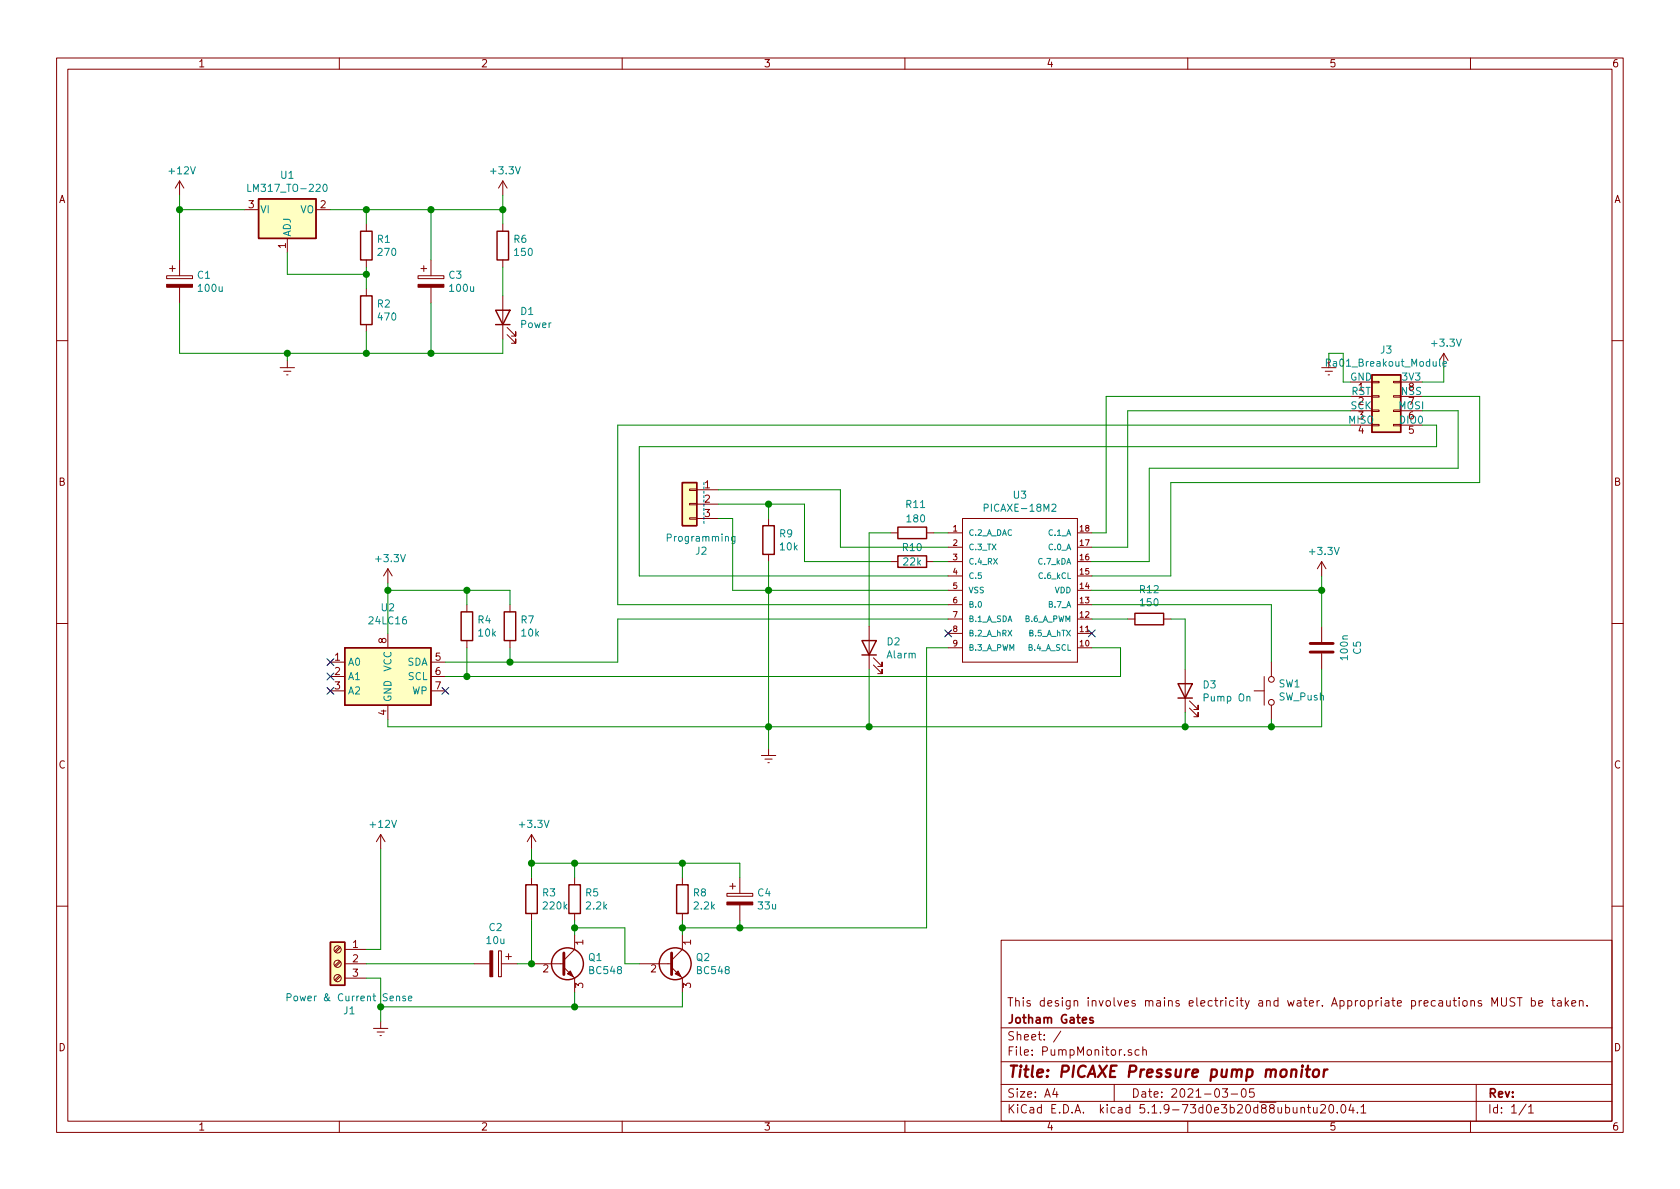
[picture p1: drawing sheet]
<svg xmlns="http://www.w3.org/2000/svg" width="297mm" height="210mm" viewBox="0 0 297 210" stroke-linecap="round" stroke-linejoin="round" font-family="sans-serif">
<g fill="none" stroke="#840000" stroke-width=".18">
<path d="M10 10.3h277v189.9h-277zM12 12.2h273v186.1h-273zM60 10.3v1.9M110 10.3v1.9M160 10.3v1.9M210 10.3v1.9M260 10.3v1.9M31.7 32l-.7 1.3M31.7 32v2.5M31.7 32l.8 1.3M43.2 37.1h2.5M55.9 37.1h2.5"/>
<path d="M64.8 39.6v1.3M88.9 32l-.8 1.3M88.9 32v2.5M88.9 39.6v1.3M88.9 32l.8 1.3M29.5 48.8h4.5v.5h-4.5zM30 47.5h1M30.5 47v1M31.7 46v2.8M31.7 50.8v2.8M50.8 42.2v2.5M64.8 46v1.2"/>
<path d="M64.8 51v1.3M64.8 57.4v1.3M73.9 48.8h4.6v.5h-4.6zM74.4 47.5h1M74.9 47v1M76.2 46v2.8M76.2 50.8v2.8M88.9 46v1.2M88.9 52.3v7.6M89.7 59.2l1.5 1.5v-.8v.8h-.8M89.7 57.9l1.5 1.5v-.7v.7h-.8M10 60.2h2"/>
<path d="M49.5 65h2.6M50.2 65.7h1.2M50.7 66.3h.2M50.8 63.7v1.3M233.7 65h2.5M234.3 65.7h1.3M234.8 66.3h.3M238.8 67.6h3.8M238.8 70.1h3.8M238.8 72.6h3.8M238.8 75.2h3.8M242.6 75.1h1.2v.2h-1.2z"/>
<path d="M242.6 72.5h1.2v.3h-1.2zM242.6 70h1.2v.2h-1.2zM242.6 67.4h1.2v.3h-1.2zM246.4 75.1h1.2v.2h-1.2zM246.4 72.5h1.2v.3h-1.2zM246.4 70h1.2v.2h-1.2zM246.4 67.4h1.2v.3h-1.2zM247.6 67.6h3.9M247.6 70.1h3.9M247.6 72.6h3.9M247.6 75.2h3.9M255.3 62.5l-.8 1.2"/>
<path d="M255.3 62.5v2.5M255.3 62.5l.7 1.2M285 60.2h2M121.9 91.6h1.3v.2h-1.3zM121.9 86.5h1.3v.2h-1.3zM121.9 89h1.3v.3h-1.3zM123.2 91.7h3.8M123.2 86.6h3.8M123.2 89.1h3.8M135.9 91.7v1.3M135.9 98v1.3M157.5 94.2h1.2"/>
<path d="M157.5 99.3h1.2M163.8 94.2h1.3M163.8 99.3h1.3M167.6 94.2h2.6M167.6 99.3h2.6M167.6 96.8h2.6M170.2 91.7h20.3v25.4h-20.3zM190.5 94.2h2.5M190.5 99.3h2.5M190.5 96.8h2.5M233.7 99.3l-.8 1.3M233.7 99.3v2.5"/>
<path d="M233.7 99.3l.7 1.3M10 110.3h2M58.4 117.1h2.6M58.4 119.6h2.6M68.6 100.6l-.8 1.2M68.6 100.6v2.5M68.6 112v2.5M68.6 100.6l.7 1.2M76.2 117.1h2.5M76.2 119.6h2.5M82.5 106.9v1.3M82.5 113.3v1.2"/>
<path d="M90.2 106.9v1.3M90.2 113.3v1.2M153.7 110.7v7.7M154.4 117.6l1.6 1.5v-.7v.7h-.8M154.4 116.3l1.6 1.6v-.8v.8h-.8M167.6 114.5h2.6M167.6 112h2.6M167.6 109.5h2.6M167.6 106.9h2.6M167.6 104.4h2.6M167.6 101.8h2.6M190.5 114.5h2.5"/>
<path d="M190.5 112h2.5M190.5 109.5h2.5M190.5 106.9h2.5M190.5 104.4h2.5M190.5 101.8h2.5M199.4 109.5h1.3M205.7 109.5h1.3M209.5 118.4v7.6M223.5 119.6v5.1M224.8 117.1v2.5M233.7 110.7v2.8M233.7 115.6v2.8"/>
<path d="M285 110.3h2M58.4 122.2h2.6M68.6 124.7v2.5M76.2 122.2h2.5M134.6 133.6h2.6M135.3 134.2h1.2M135.8 134.9h.2M135.9 132.3v1.3M210.3 125.2l1.5 1.5v-.7v.7h-.7M210.3 123.9l1.5 1.6v-.8v.8h-.7M221.7 122.2h1.8M224.8 124.7v2.5"/>
<path d="M67.3 147.6v2.5M67.3 147.6l-.8 1.2M67.3 147.6l.8 1.2M94 147.6v2.5M94 155.2v1.3M94 147.6l-.8 1.2M94 147.6l.7 1.2M101.6 155.2v1.3M120.6 155.2v1.3M128.5 158h4.6v.5h-4.6zM129 156.7h1M129.5 156.2v1"/>
<path d="M130.8 155.2v2.8M10 160.2h2M60 172.5l-.8 .8M60 169.9l-.8 .9M60 167.4l-.8 .8M60.2 172.6l-.8 .9M60.2 170.1l-.8 .8M60.2 167.6l-.8 .8M61 167.9h3.8M61 170.4h3.8M61 173h3.8M83.8 170.4h2.8"/>
<path d="M88.1 168.1h.5v4.6h-.5zM88.6 170.4h2.8M89.4 169.2h1M89.9 168.7v1M94 170.4h5.7M94 161.5v1.3M99.7 171.1l1.9 1.9v2.5M101.6 161.5v1.3M101.6 165.3v2.6l-1.9 1.9M113 170.4h5.7M118.7 171.1l1.9 1.9v2.5M120.6 161.5v1.3"/>
<path d="M120.6 165.3v2.6l-1.9 1.9M130.8 160v2.8M177 166.3h108v32h-108zM261.9 177a.37 .37 0 0 0-.6 .1l.1 .3 .5 .1 .1 .1-.2 .3-.5-.1M263.8 177.9v-1.5l.5 1.1 .5-1.1v1.5M265.5 176.4v1.2l.3 .3h.3l.2-.3v-1.2M267.8 176.5l-.5-.1-.3 .3 .1 .3 .7 .4v.4a.62 .62 0 0 1-.8 0M268.3 176.4h.8M268.7 176.4v1.5M270.8 177l.4-.1 .3 .3-.2 .6h-.5M270.8 176.4v1.5M272.1 177.4l.7-.1-.1-.3-.4-.1-.2 .2v.7h.6"/>
<path d="M274.3 176.9h.6M274.5 176.4v1.3l.4 .2M275.4 177h.6v.9M276 177.3l-.5 .1a.29 .29 0 0 0-.2 .2 .29 .29 0 0 0 .2 .3l.5-.1M276.8 176.4v1.5M276.9 177.4l.4 .5M277.3 176.9l-.5 .6M277.9 177.4l.7-.1-.1-.3-.4-.1-.2 .2 .1 .7h.5M279.2 177.1l.1-.1a.37 .37 0 0 1 .6 .1v.8M279.2 176.9v1M280.6 177.8v.1M285 160.2h2"/>
<path d="M60 198.3v1.9M66 181.9h2.6M66.7 182.5h1.2M67.2 183.1h.2M67.3 180.6v1.3M110 198.3v1.9M160 198.3v1.9M177 194.8h108M177 191.8h108M177 187.8h108M177 181.8h108M186.5 192.5l-.4 1h1"/>
<path d="M186.8 193v1M187.6 182.3l-1.3 2M197 191.8v3M200.1 185.7a.37 .37 0 0 0-.6 .1v.2l.6 .2v.1l-.2 .3-.4-.1M201.4 185.7l-.4-.1-.3 .3 .1 .6 .2 .1 .4-.1M202.1 185.7a.37 .37 0 0 1 .6 .1v.8M202.1 185.1v1.5M210 198.3v1.9M216.1 192.5h.9l-.4 .6 .4 .1v.7l-.2 .1-.7-.1M217.7 193.5h1.1M219.6 192.7l.4-.2a.94 .94 0 0 1 0 1.5 .82 .82 0 0 1-.4-1.3zM221.7 192.5h-.7l-.1 .7 .2-.1 .5 .1 .2 .2-.1 .5-.2 .1-.6-.1"/>
<path d="M230 196l.2-.2 .4 .1 .1 .9M230 195.8v1M231.2 195.8h.5M231.4 195.3v1.3l.3 .2M232.2 195.8l.1 .9 .4 .1 .2-.1M232.9 195.8v1M233.5 195.5l.2-.2h.4l.3 .5-.9 1h.9M235.2 195.4l.2-.1a.94 .94 0 0 1 0 1.5 .82 .82 0 0 1-.2-1.4zM236.4 196.7v.1M237.3 195.4l.1-.1a.8 .8 0 0 1 .6 .8 .8 .8 0 0 1-.6 .7 1 1 0 0 1-.1-1.4zM238.9 195.2l-.4 1.1h.9M239.2 195.8v1"/>
<path d="M240 196.7v.1M240.6 195.8l.5-.5v1.5M240.6 196.8h.9M260 198.3v1.9M261 191.8v6.5M269.8 195.2l-1.2 2M270.3 195.8l.4-.5v1.5M270.3 196.8h.8"/>
<circle cx="224.8" cy="120.1" r=".51"/>
<circle cx="224.8" cy="124.2" r=".51"/>
<circle cx="59.7" cy="173" r=".63"/>
<circle cx="59.7" cy="167.9" r=".63"/>
<circle cx="59.7" cy="170.4" r=".63"/>
</g>
<path d="M230.2 189.1l-.2 1.3M230.3 188.4v.2M230.9 189.1h.7M231.3 188.4l-.3 1.8 .1 .1 .4 .1M232.4 189.2a.51 .51 0 0 1 .8 .3v.6a.56 .56 0 0 1-.6 .4 .56 .56 0 0 1-.5-.4l.1-.6zM234.1 189.1l-.1 1.3M234.7 189.1a.55 .55 0 0 0-.6 .4" fill="none" stroke="#840000" stroke-width=".41"/>
<path d="M193.2 180l-.3-.1-.2 .2v.3l.5 .1v.3h-.5" fill="none" stroke="#840000" stroke-width=".3"/>
<path d="M43.8 32.6v1.3h.6M57.3 32.7l.1-.1a.67 .67 0 0 1 .5 .6 .67 .67 0 0 1-.5 .7 .83 .83 0 0 1-.1-1.2zM234.5 64.2l.6-.1 .1-.5-.2-.1h-.5v1.3M255.1 64.3l.7-.1-.1-.2-.4-.1-.2 .2 .1 .6h.5M129.9 94.9v1.1l-.2 .1h-.3M129.9 94.9h-.3l-.3 .2 .2 .6h.4M174 89.8h.6l.1-.5-.2-.2h-.5v1.3M186 89.3l.5-.2 .2 .4-.8 .9h.8M220.5 123.3l.1-.2 .4 .1v.8M50.7 176.4l.7-.1 .1-.2-.1-.3-.2-.1h-.5v1.3M71.7 176.2l-.3-.1-.2 .2v.2l.5 .1v.3h-.5M72.2 176.5l.6-.1v-.2l-.4-.1-.2 .2 .1 .6h.5" fill="none" stroke="#008484" stroke-width=".18"/>
<g fill="none" stroke="#840000" stroke-width=".25">
<path d="M45.7 35.2h10.2v7h-10.2zM63.8 40.9h2v5.1h-2zM63.8 52.3h2v5.1h-2zM87.6 54.9h2.6l-1.3 2.5zM87.6 57.4h2.6M87.9 40.9h2v5.1h-2zM242.6 66.3h5v10.1h-5zM120.6 85.3h2.6v7.7h-2.6zM134.9 93h2v5h-2zM158.7 93.2h5.1v2h-5.1zM158.7 98.3h5.1v2h-5.1zM61 114.5h15.2v10.2h-15.2z"/>
<path d="M81.5 108.2h2.1v5.1h-2.1zM89.2 108.2h2v5.1h-2zM152.4 113.3h2.5l-1.2 2.5zM152.4 115.8h2.5M200.7 108.5h5v2h-5zM208.3 120.9h2.5l-1.3 2.5zM208.3 123.4h2.5M93 156.5h2v5h-2zM100.6 156.5h2v5h-2zM119.6 156.5h2.1v5h-2.1zM58.4 166.6h2.6v7.6h-2.6z"/>
<circle cx="100.3" cy="170.4" r="2.82"/>
<circle cx="119.4" cy="170.4" r="2.82"/>
</g>
<g fill="#ffffc2" stroke="#ffffc2" stroke-width=".18">
<path d="M242.6 66.3h5v10.1h-5z"/>
<path d="M120.6 85.3h2.6v7.7h-2.6z"/>
<path d="M61 114.5h15.2v10.2h-15.2z"/>
<path d="M45.7 35.2h10.2v7h-10.2z"/>
<path d="M58.4 166.6h2.6v7.6h-2.6z"/>
</g>
<g fill="#840000" stroke="#840000" stroke-width=".18">
<path d="M73.9 50.3h4.6v.5h-4.6z"/>
<path d="M29.5 50.3h4.5v.5h-4.5z"/>
<path d="M128.5 159.5h4.6v.5h-4.6z"/>
<path d="M119.4 172.2l.5-.5 .5 1z"/>
<path d="M100.3 172.2l.5-.5 .5 1z"/>
<path d="M86.6 168.1h.5v4.6h-.5z"/>
</g>
<path d="M231.6 113.8h4.1M231.6 115.3h4.1M99.7 168.5v3.8M118.7 168.5v3.8" fill="none" stroke="#840000" stroke-width=".51"/>
<path d="M124.5 85.3v7.7" fill="none" stroke="#0000c2" stroke-width=".18" stroke-dasharray=".4 .4"/>
<g fill="none" stroke="#008400" stroke-width=".18">
<path d="M31.7 37.1h11.5M31.7 34.5v11.5M58.4 37.1h30.5M64.8 37.1v2.5M76.2 37.1v8.9M88.9 34.5v5.1M31.7 53.6v8.9h57.2v-2.6M50.8 44.7v3.8h14M64.8 47.2v3.8M64.8 58.7v3.8M76.2 53.6v8.9M88.9 47.2v5.1"/>
<path d="M50.8 62.5v1.2M234.9 63.7v-1.2h2.6v5.1h1.3M238.8 75.2h-129.6v31.7h58.4M238.8 72.6h-39.4v24.2h-6.4M238.8 70.1h-43.2v24.1h-2.6M251.5 75.2h2.5v3.8h-141v22.8h54.6M251.5 72.6h6.3v10.2h-54.6v16.5h-10.2M251.5 70.1h10.1v15.2h-54.6v16.5h-14M255.3 65v2.6h-3.8M127 91.7h2.5v12.7h38.1M127 89.1h15.2v10.2h15.3M127 86.6h21.6v10.2h19"/>
<path d="M135.9 89.1v2.6M135.9 99.3v33M157.5 94.2h-3.8v16.5M165.1 99.3h2.5M165.1 94.2h2.5M68.6 104.4h21.6v2.5M68.6 103.1v8.9M82.5 104.4v2.5M82.5 114.5v5.1M90.2 114.5v2.6M153.7 118.4v10.1M167.6 109.5h-58.4v7.6h-30.5"/>
<path d="M167.6 114.5h-3.8v49.6h-43.2M193 104.4h40.7M193 106.9h31.8v10.2M193 114.5h5.1v5.1h-119.4M193 109.5h6.4M207 109.5h2.5v8.9M233.7 118.4v10.1h-165.1v-1.3M233.7 101.8v8.9M209.5 126v2.5M224.8 127.2v1.3M67.3 150.1v17.8h-2.5M94 150.1v5.1"/>
<path d="M94 152.6h36.8v2.6M101.6 152.6v2.6M120.6 152.6v2.6M64.8 170.4h19M64.8 173h2.5v7.6M94 162.8v7.6h-2.6M101.6 162.8v2.5M101.6 175.5v2.5M101.6 164.1h8.9v6.3h2.5M120.6 175.5v2.5h-53.3M120.6 162.8v2.5M130.8 162.8v1.3"/>
</g>
<g fill="#008400" stroke="#008400" stroke-width=".25">
<circle cx="153.7" cy="128.5" r=".51"/>
<circle cx="135.9" cy="104.4" r=".51"/>
<circle cx="82.6" cy="104.4" r=".51"/>
<circle cx="135.9" cy="89.1" r=".51"/>
<circle cx="135.9" cy="128.5" r=".51"/>
<circle cx="64.8" cy="37.1" r=".51"/>
<circle cx="101.6" cy="178" r=".51"/>
<circle cx="76.2" cy="62.5" r=".51"/>
<circle cx="88.9" cy="37.1" r=".51"/>
<circle cx="76.2" cy="37.1" r=".51"/>
<circle cx="233.7" cy="104.4" r=".51"/>
<circle cx="31.8" cy="37.1" r=".51"/>
<circle cx="64.8" cy="48.5" r=".51"/>
<circle cx="224.8" cy="128.5" r=".51"/>
<circle cx="209.6" cy="128.5" r=".51"/>
<circle cx="64.8" cy="62.5" r=".51"/>
<circle cx="67.3" cy="178" r=".51"/>
<circle cx="94" cy="170.4" r=".51"/>
<circle cx="94" cy="152.6" r=".51"/>
<circle cx="101.6" cy="164.1" r=".51"/>
<circle cx="68.6" cy="104.4" r=".51"/>
<circle cx="101.6" cy="152.6" r=".51"/>
<circle cx="120.7" cy="152.6" r=".51"/>
<circle cx="120.7" cy="164.1" r=".51"/>
<circle cx="130.8" cy="164.1" r=".51"/>
<circle cx="50.8" cy="62.5" r=".51"/>
<circle cx="90.2" cy="117.1" r=".51"/>
<circle cx="82.6" cy="119.6" r=".51"/>
</g>
<path d="M57.8 116.5l1.2 1.2M57.8 119l1.2 1.2M59 116.5l-1.2 1.2M59 119l-1.2 1.2M167 111.4l1.2 1.2M168.2 111.4l-1.2 1.2M192.4 111.4l1.2 1.2M193.6 111.4l-1.2 1.2M57.8 121.6l1.2 1.2M59 121.6l-1.2 1.2M78.1 121.6l1.2 1.2M79.3 121.6l-1.2 1.2" fill="none" stroke="#000084" stroke-width=".18"/>
<text font-size="2.8" fill="#840000" x="178" y="190.5">Title: PICAXE Pressure pump monitor</text>
<g font-size="2.1" fill="#840000">
<text x="178" y="178">This design involves mains electricity and water. Appropriate precautions MUST be taken.</text>
<text x="178" y="184">Sheet: /</text>
<text x="178" y="181">Jotham Gates</text>
<text x="178" y="186.7">File: PumpMonitor.sch</text>
<text x="178" y="196.9">KiCad E.D.A. kicad 5.1.9-73d0e3b20d88ubuntu20.04.1</text>
<text x="178" y="194.1">Size: A4</text>
<text x="200" y="194.1">Date: 2021-03-05</text>
<text x="263" y="194.1">Rev:</text>
<text x="263" y="196.9">Id: 1/1</text>
</g>
<g font-size="1.8" fill="#840000">
<text x="35" y="11.9">1</text>
<text x="85" y="11.9">2</text>
<text x="135" y="11.9">3</text>
<text x="185" y="11.9">4</text>
<text x="235" y="11.9">5</text>
<text x="285" y="11.9">6</text>
<text x="10.4" y="35.9">A</text>
<text x="285.4" y="35.9">A</text>
<text x="44" y="36.8">3</text>
<text x="56.7" y="36.8">2</text>
<text x="50.5" y="43.9" transform="rotate(-90 50.5 43.9)">1</text>
<text x="235.1" y="64.8">Ra01_Breakout_Module</text>
<text x="240.2" y="69.1">1</text>
<text x="240.2" y="71.6">2</text>
<text x="249.1" y="71.6">7</text>
<text x="249.1" y="69.1">8</text>
<text x="240.2" y="74.2">3</text>
<text x="240.2" y="76.7">4</text>
<text x="249.1" y="76.7">5</text>
<text x="249.1" y="74.2">6</text>
<text x="10.4" y="85.9">B</text>
<text x="124.6" y="86.4">1</text>
<text x="124.6" y="88.9">2</text>
<text x="285.4" y="85.9">B</text>
<text x="124.6" y="91.4">3</text>
<text x="68.3" y="113.8" transform="rotate(-90 68.3 113.8)">8</text>
<text x="59.2" y="116.8">1</text>
<text x="59.2" y="119.4">2</text>
<text x="77" y="116.8">5</text>
<text x="77" y="119.4">6</text>
<text x="59.2" y="121.9">3</text>
<text x="77" y="121.9">7</text>
<text x="68.3" y="126.5" transform="rotate(-90 68.3 126.5)">4</text>
<text x="10.4" y="135.9">C</text>
<text x="285.4" y="135.9">C</text>
<text x="62.4" y="167.6">1</text>
<text x="103.1" y="167.1" transform="rotate(-90 103.1 167.1)">1</text>
<text x="122.2" y="167.1" transform="rotate(-90 122.2 167.1)">1</text>
<text x="62.4" y="170.2">2</text>
<text x="62.4" y="172.7">3</text>
<text x="96" y="172">2</text>
<text x="115.1" y="172">2</text>
<text x="103.1" y="174.7" transform="rotate(-90 103.1 174.7)">3</text>
<text x="122.2" y="174.7" transform="rotate(-90 122.2 174.7)">3</text>
<text x="10.4" y="185.9">D</text>
<text x="285.4" y="185.9">D</text>
<text x="35" y="199.9">1</text>
<text x="85" y="199.9">2</text>
<text x="135" y="199.9">3</text>
<text x="185" y="199.9">4</text>
<text x="235" y="199.9">5</text>
<text x="285" y="199.9">6</text>
</g>
<g font-size="1.8" fill="#008484">
<text x="30" y="30.8">+12V</text>
<text x="44.6" y="33.9">LM317_TO-220</text>
<text x="49.7" y="31.6">U1</text>
<text x="86.9" y="30.8">+3.3V</text>
<text x="46" y="37.7">VI</text>
<text x="51.4" y="41.9" transform="rotate(-90 51.4 41.9)">ADJ</text>
<text x="53.1" y="37.7">VO</text>
<text x="66.8" y="42.9">R1</text>
<text x="67" y="45.3">270</text>
<text x="90.9" y="42.9">R6</text>
<text x="91.1" y="45.3">150</text>
<text x="35" y="49.3">C1</text>
<text x="35.2" y="51.6">100u</text>
<text x="79.4" y="49.3">C3</text>
<text x="79.7" y="51.6">100u</text>
<text x="66.8" y="54.4">R2</text>
<text x="67" y="56.7">470</text>
<text x="92.1" y="55.7">D1</text>
<text x="92.1" y="58">Power</text>
<text x="244.1" y="62.5">J3</text>
<text x="253.3" y="61.3">+3.3V</text>
<text x="238.7" y="67.3">GND</text>
<text x="238.9" y="69.8">RST</text>
<text x="247.8" y="69.8">NSS</text>
<text x="248" y="67.3">3V3</text>
<text x="238.4" y="74.9">MISO</text>
<text x="238.8" y="72.4">SCK</text>
<text x="247.3" y="72.4">MOSI</text>
<text x="247.5" y="74.9">DIO0</text>
<text x="160.3" y="89.8">R11</text>
<text x="179.2" y="88.2">U3</text>
<text x="118.2" y="95.8">Programming</text>
<text x="137.9" y="95">R9</text>
<text x="160.5" y="92.4">180</text>
<text x="174.5" y="90.5">PICAXE-18M2</text>
<text x="66.6" y="99.4">+3.3V</text>
<text x="123" y="98.1">J2</text>
<text x="138" y="97.3">10k</text>
<text x="159.7" y="97.5">R10</text>
<text x="159.8" y="100">22k</text>
<text x="231.7" y="98.1">+3.3V</text>
<text x="201.6" y="104.9">R12</text>
<text x="201.7" y="107.2">150</text>
<text x="65.4" y="110.4">24LC16</text>
<text x="67.5" y="108.1">U2</text>
<text x="84.5" y="110.3">R4</text>
<text x="84.7" y="112.6">10k</text>
<text x="92.2" y="110.3">R7</text>
<text x="92.3" y="112.6">10k</text>
<text x="61.5" y="117.7">A0</text>
<text x="69.2" y="118.8" transform="rotate(-90 69.2 118.8)">VCC</text>
<text x="72" y="117.7">SDA</text>
<text x="156.9" y="114.1">D2</text>
<text x="156.9" y="116.4">Alarm</text>
<text x="238.3" y="116.6" transform="rotate(-90 238.3 116.6)">100n</text>
<text x="240.6" y="115.7" transform="rotate(-90 240.6 115.7)">C5</text>
<text x="61.5" y="120.3">A1</text>
<text x="61.5" y="122.8">A2</text>
<text x="69.2" y="124.2" transform="rotate(-90 69.2 124.2)">GND</text>
<text x="72.2" y="120.3">SCL</text>
<text x="72.8" y="122.8">WP</text>
<text x="212.8" y="121.7">D3</text>
<text x="213" y="124">Pump On</text>
<text x="226.1" y="121.6">SW1</text>
<text x="226.1" y="123.9">SW_Push</text>
<text x="65.6" y="146.4">+12V</text>
<text x="92" y="146.4">+3.3V</text>
<text x="96" y="158.5">R3</text>
<text x="96.2" y="160.8">220k</text>
<text x="103.6" y="158.5">R5</text>
<text x="103.8" y="160.8">2.2k</text>
<text x="122.6" y="158.5">R8</text>
<text x="122.8" y="160.8">2.2k</text>
<text x="134" y="158.5">C4</text>
<text x="134.1" y="160.8">33u</text>
<text x="86.1" y="166.9">10u</text>
<text x="86.5" y="164.6">C2</text>
<text x="104.1" y="169.9">Q1</text>
<text x="104.3" y="172.3">BC548</text>
<text x="123.1" y="169.9">Q2</text>
<text x="123.4" y="172.3">BC548</text>
<text x="51.9" y="177.1">Power &amp; Current Sense</text>
<text x="60.8" y="179.4">J1</text>
</g>
<g font-size="1.4" fill="#840000">
<text x="168.5" y="94">1</text>
<text x="191" y="94">18</text>
<text x="168.5" y="96.5">2</text>
<text x="168.5" y="99.1">3</text>
<text x="168.5" y="101.6">4</text>
<text x="191" y="101.6">15</text>
<text x="191" y="99.1">16</text>
<text x="191" y="96.5">17</text>
<text x="168.5" y="104.1">5</text>
<text x="168.5" y="106.7">6</text>
<text x="191" y="106.7">13</text>
<text x="191" y="104.1">14</text>
<text x="168.5" y="109.2">7</text>
<text x="168.5" y="111.8">8</text>
<text x="191" y="111.8">11</text>
<text x="191" y="109.2">12</text>
<text x="168.5" y="114.3">9</text>
<text x="191" y="114.3">10</text>
</g>
<g font-size="1.4" fill="#008484">
<text x="171.2" y="94.7">C.2_A_DAC</text>
<text x="185.5" y="94.7">C.1_A</text>
<text x="171.2" y="97.3">C.3_TX</text>
<text x="171.2" y="99.8">C.4_RX</text>
<text x="183.7" y="99.8">C.7_kDA</text>
<text x="185.5" y="97.3">C.0_A</text>
<text x="171.2" y="102.4">C.5</text>
<text x="171.2" y="104.9">VSS</text>
<text x="171.2" y="107.4">B.0</text>
<text x="183.8" y="102.4">C.6_kCL</text>
<text x="185.5" y="107.4">B.7_A</text>
<text x="186.5" y="104.9">VDD</text>
<text x="171.2" y="110">B.1_A_SDA</text>
<text x="171.2" y="112.5">B.2_A_hRX</text>
<text x="181.2" y="110">B.6_A_PWM</text>
<text x="182" y="112.5">B.5_A_hTX</text>
<text x="171.2" y="115.1">B.3_A_PWM</text>
<text x="181.9" y="115.1">B.4_A_SCL</text>
</g>
</svg>
